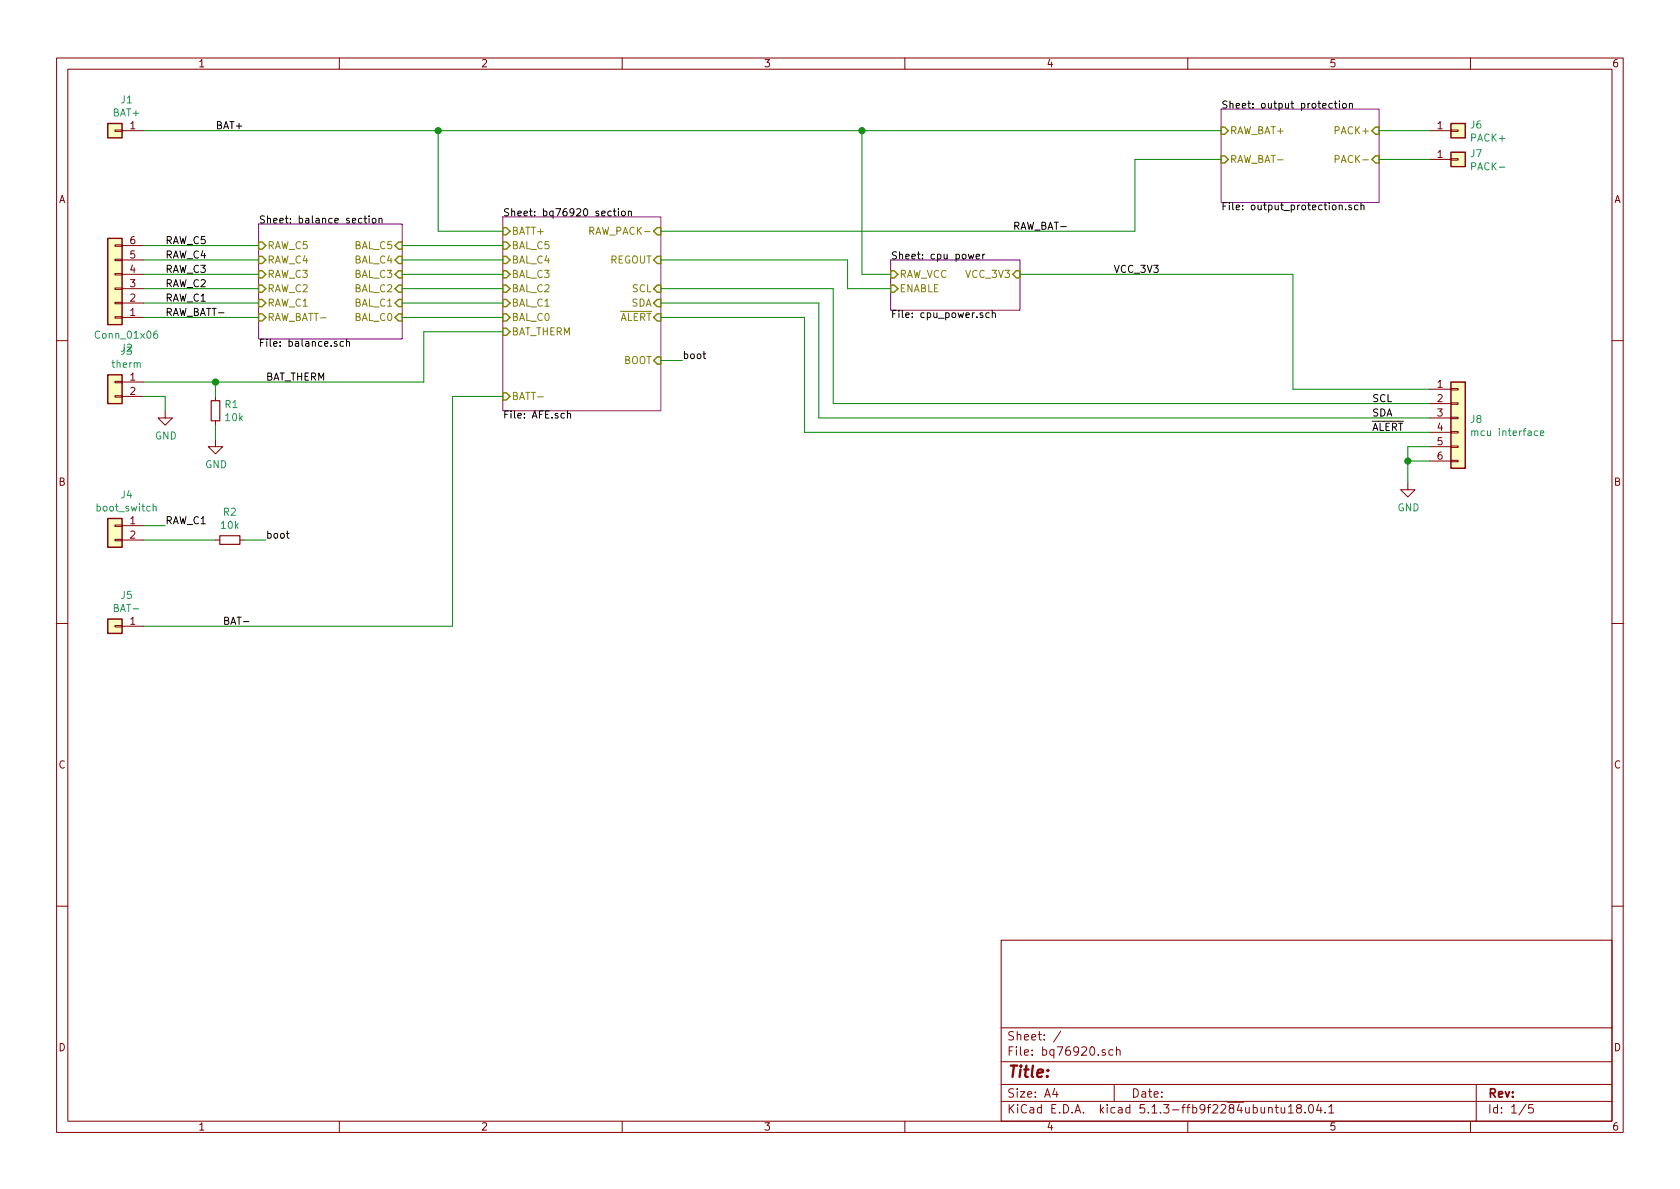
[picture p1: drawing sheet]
<svg xmlns="http://www.w3.org/2000/svg" width="297mm" height="210mm" viewBox="0 0 297 210" stroke-linecap="round" stroke-linejoin="round" font-family="sans-serif">
<g fill="none" stroke="#840000" stroke-width=".18">
<path d="M10 10.3h277v189.9h-277zM12 12.2h273v186.1h-273zM60 10.3v1.9M110 10.3v1.9M160 10.3v1.9M210 10.3v1.9M260 10.3v1.9M20.3 23h1.3v.2h-1.3zM21.6 23.1h3.8M252.7 28.2h3.8M252.7 23.1h3.8M256.5 28.1h1.3v.2h-1.3z"/>
<path d="M256.5 23h1.3v.2h-1.3zM20.3 45.8h1.3v.3h-1.3zM20.3 43.3h1.3v.3h-1.3zM20.3 48.4h1.3v.2h-1.3zM20.3 53.5h1.3v.2h-1.3zM20.3 56h1.3v.3h-1.3zM20.3 50.9h1.3v.3h-1.3zM21.6 56.1h3.8M21.6 53.6h3.8M21.6 51h3.8M21.6 48.5h3.8M21.6 46h3.8"/>
<path d="M21.6 43.4h3.8M10 60.2h2M20.3 70h1.3v.2h-1.3zM20.3 67.4h1.3v.3h-1.3zM21.6 67.6h3.8M21.6 70.1h3.8M29.2 72.6v1.3h1.3l-1.3 1.3-1.3-1.3h1.3M38.1 77.7v1.3h1.3l-1.3 1.3-1.3-1.3h1.3M38.1 70.1v.8M38.1 74.4v.8M252.7 68.8h3.8M252.7 71.4h3.8"/>
<path d="M252.7 73.9h3.8M252.7 76.4h3.8M252.7 79h3.8M256.5 78.9h1.3v.2h-1.3zM256.5 76.3h1.3v.3h-1.3zM256.5 71.2h1.3v.3h-1.3zM256.5 68.7h1.3v.3h-1.3zM256.5 73.8h1.3v.2h-1.3zM285 60.2h2M20.3 95.4h1.3v.2h-1.3zM20.3 92.8h1.3v.3h-1.3zM21.6 93h3.8"/>
<path d="M21.6 95.5h3.8M38.1 95.5h.8M42.4 95.5h.8M248.9 85.3v1.3h1.3l-1.3 1.3-1.3-1.3h1.3M252.7 81.5h3.8M256.5 81.4h1.3v.3h-1.3zM10 110.3h2M20.3 110.6h1.3v.3h-1.3zM21.6 110.7h3.8M285 110.3h2M10 160.2h2M177 166.3h108v32h-108z"/>
<path d="M285 160.2h2M60 198.3v1.9M110 198.3v1.9M160 198.3v1.9M177 194.8h108M177 191.8h108M177 187.8h108M177 181.8h108M186.5 192.5l-.4 1h1M186.8 193v1M187.6 182.3l-1.3 2M195.4 185.7l-.4-.1-.2 .2 .1 .2 .5 .2v.3h-.6"/>
<path d="M196.8 185.7l-.5-.1-.2 .3v.6l.2 .1 .5-.1M197 191.8v3M197.4 185.7l.2-.1 .4 .1v.9M197.4 185.1v1.5M210 198.3v1.9M224.3 196l.2-.2 .4 .1v.9M225.5 195.8h.5M225.7 195.3v1.3l.3 .2M226.5 195.8v.8a.37 .37 0 0 0 .7 .1M227.2 195.8v1M227.8 195.8l.4-.5v1.5M227.8 196.8h.9"/>
<path d="M229.5 196l-.3-.3 .1-.2 .2-.2 .4 .1 .2 .2-.1 .2-.6 .2a.48 .48 0 0 0-.1 .7l.2 .1 .5-.1a.48 .48 0 0 0-.1-.7h-.1M230.7 196.7v.1M231.5 195.5l.2-.2a.81 .81 0 0 1 .6 .6 .81 .81 0 0 1-.3 .8l-.1 .1a.79 .79 0 0 1-.4-1.3zM233.1 195.2l-.3 1.1h.9M233.5 195.8v1M234.3 196.7v.1M234.9 195.8l.5-.5v1.5M234.9 196.8h.9M260 198.3v1.9M261 191.8v6.5M269.8 195.2l-1.2 2M271 195.3h-.7v.7l.2-.1 .5 .1 .1 .2-.1 .5-.2 .1-.5-.1"/>
</g>
<path d="M215.9 19.3h27.9v16.5h-27.9zM45.7 39.6h25.4v20.3h-25.4zM88.9 38.3h27.9v34.3h-27.9zM157.5 46h22.8v8.9h-22.8z" fill="none" stroke="#840084" stroke-width=".18"/>
<g fill="none" stroke="#000" stroke-width=".18">
<path d="M235.6 18.3h-.4l-.3 .2 .2 .6h.5M235.9 18.3h.5M236.1 17.9v1l.3 .2M236.8 17.9v.1M236.8 18.3v.8M237.5 18.3h.3l.2 .2-.1 .6h-.3l-.2-.2zM238.6 18.4l.2-.1h.3v.8M238.6 18.3v.8M64.3 38.6h.5M64.5 38.2v1.1l.3 .1M65.3 38.2v.1M65.3 38.6v.8"/>
<path d="M65.9 38.7l.3-.1 .3 .2-.2 .6h-.3l-.1-.1zM67 38.7l.2-.1 .3 .1 .1 .7M67 38.6v.8M108.1 37.4l-.4-.1-.2 .3 .1 .5h.5M108.4 37.3h.5M108.6 36.9v1.1l.3 .2M109.3 36.9v.1M109.3 37.3v.9M110 37.4l.3-.1 .3 .3-.2 .5-.3 .1-.2-.3zM111.1 37.5l.2-.2 .3 .1v.8M111.1 37.3v.9M236.8 36.4l.2-.1h.3v.8"/>
<path d="M237.9 37v.1M238.9 36.3h-.3l-.1 .1v.2l.4 .1v.4h-.4M240.1 36.3h-.4l-.2 .2 .1 .6h.5M240.6 36.4l.2-.1h.3l.1 .8M240.6 35.8v1.3M61.3 60v1.2M171.2 45l.2 .8 .3-.6 .2 .6 .3-.8M172.6 45.4l.6-.1v-.3h-.4l-.2 .1 .1 .6h.5M173.8 55.4l-.3-.1-.2 .2v.2l.5 .1v.3h-.5M173.8 45v.8M174.1 45h-.2l-.1 .2M174.9 55.4l-.4-.1-.2 .2 .1 .6h.5"/>
<path d="M175.4 55.4l.2-.1 .3 .1 .1 .8M175.4 54.9v1.3M59.6 60.4h-.3l-.2 .2 .1 .2 .4 .1v.3h-.5M60.7 60.4h-.3l-.3 .2 .1 .6h.5M61.3 60.5l.1-.1h.3l.1 .8M100.3 73.2l.2-.1h.3l.1 .8M100.3 72.7v1.2M124.3 62.6h.5M124.5 62.1v1.1l.3 .2M50.6 94.3h.5M50.8 93.9v1.1l.3 .2M43.1 109.9h.9"/>
</g>
<g fill="none" stroke="#848400" stroke-width=".25">
<path d="M215.9 22.5h.6l.7 .6-.7 .6h-.6zM215.9 27.6h.6l.7 .6-.7 .6h-.6zM243.2 22.5h.6v1.2h-.6l-.6-.6zM243.2 27.6h.6v1.2h-.6l-.6-.6zM45.7 42.8h.7l.6 .6-.6 .7h-.7zM45.7 45.3h.7l.6 .7-.6 .6h-.7zM45.7 47.9h.7l.6 .6-.6 .6h-.7zM45.7 50.4h.7l.6 .6-.6 .7h-.7zM45.7 53h.7l.6 .6-.6 .6h-.7zM45.7 55.5h.7l.6 .6-.6 .7h-.7zM69.8 46l.7-.7h.6v1.3h-.6zM69.8 48.5l.7-.6h.6v1.2h-.6z"/>
<path d="M69.8 51l.7-.6h.6v1.3h-.6zM69.8 53.6l.7-.6h.6v1.2h-.6zM69.8 56.1l.7-.6h.6v1.3h-.6zM70.5 42.8h.6v1.3h-.6l-.7-.7zM88.9 42.8h.6l.7 .6-.7 .7h-.6zM88.9 45.3h.6l.7 .7-.7 .6h-.6zM88.9 47.9h.6l.7 .6-.7 .6h-.6zM88.9 50.4h.6l.7 .6-.7 .7h-.6zM88.9 53h.6l.7 .6-.7 .6h-.6zM88.9 55.5h.6l.7 .6-.7 .7h-.6zM88.9 40.3h.6l.7 .6-.7 .6h-.6zM88.9 58h.6l.7 .7-.7 .6h-.6z"/>
<path d="M116.2 55.5h.6v1.3h-.6l-.6-.7zM116.2 50.4h.6v1.3h-.6l-.6-.7zM116.2 53h.6v1.2h-.6l-.6-.6zM116.2 45.3h.6v1.3h-.6l-.6-.6zM116.2 40.3h.6v1.2h-.6l-.6-.6zM157.5 50.4h.6l.6 .6-.6 .7h-.6zM157.5 47.9h.6l.6 .6-.6 .6h-.6zM179.7 47.9h.6v1.2h-.6l-.6-.6zM88.9 69.5h.6l.7 .6-.7 .6h-.6zM116.2 63.1h.6v1.3h-.6l-.6-.7z"/>
</g>
<path d="M236.1 28.1l.6-.1v-.4l-.1-.1h-.5v1.2" fill="none" stroke="#848400" stroke-width=".18"/>
<path d="M37.3 70.9h1.6v3.5h-1.6zM38.9 94.7h3.5v1.6h-3.5z" fill="none" stroke="#840000" stroke-width=".2"/>
<g fill="#ffffc2" stroke="#ffffc2" stroke-width=".18">
<path d="M19 91.7h2.6v5.1h-2.6z"/>
<path d="M256.5 67.6h2.6v15.2h-2.6z"/>
<path d="M256.5 26.9h2.6v2.6h-2.6z"/>
<path d="M256.5 21.8h2.6v2.6h-2.6z"/>
<path d="M19 66.3h2.6v5.1h-2.6z"/>
<path d="M19 21.8h2.6v2.6h-2.6z"/>
<path d="M19 42.2h2.6v15.2h-2.6z"/>
<path d="M19 109.5h2.6v2.5h-2.6z"/>
</g>
<path d="M19 21.8h2.6v2.6h-2.6zM256.5 26.9h2.6v2.6h-2.6zM256.5 21.8h2.6v2.6h-2.6zM19 42.2h2.6v15.2h-2.6zM19 66.3h2.6v5.1h-2.6zM256.5 67.6h2.6v15.2h-2.6zM19 91.7h2.6v5.1h-2.6zM19 109.5h2.6v2.5h-2.6z" fill="none" stroke="#840000" stroke-width=".25"/>
<path d="M27.8 58.5l-.4 .1a.87 .87 0 0 0 0 1.2l.4-.1v-.5l-.4-.2-.2 .3M260.2 76.3l.2-.1h.3l.1 .8M260.2 76.2v.8M272.4 76.6l.6-.1-.1-.3h-.4l-.1 .2v.6h.5M27.1 89.7l.2-.2 .3 .1v.8" fill="none" stroke="#008484" stroke-width=".18"/>
<g fill="none" stroke="#008400" stroke-width=".18">
<path d="M25.4 23.1h190.5M77.5 23.1v17.8h11.4M152.4 23.1v25.4h5.1M215.9 28.2h-15.2v12.7h-83.9M243.8 23.1h8.9M243.8 28.2h8.9M25.4 48.5h20.3M25.4 51h20.3M25.4 53.6h20.3M25.4 56.1h20.3M25.4 43.4h20.3M25.4 46h20.3"/>
<path d="M71.1 48.5h17.8M71.1 51h17.8M71.1 53.6h17.8M71.1 56.1h17.8M71.1 43.4h17.8M71.1 46h17.8M88.9 58.7h-14v8.9h-49.5M116.8 51h30.5v20.4h105.4M116.8 46h33.1v5h7.6M116.8 53.6h28v20.3h107.9M116.8 56.1h25.4v20.3h110.5M180.3 48.5h48.3v20.3h24.1"/>
<path d="M25.4 70.1h3.8v2.5M38.1 67.6v2.5M38.1 75.2v2.5M88.9 70.1h-8.9v40.6h-54.6M116.8 63.7h3.8M252.7 79h-3.8v6.3M25.4 95.5h12.7M25.4 93h3.8M43.2 95.5h3.8M248.9 81.5h3.8"/>
</g>
<g fill="#008400" stroke="#008400" stroke-width=".25">
<circle cx="77.5" cy="23.1" r=".51"/>
<circle cx="248.9" cy="81.5" r=".51"/>
<circle cx="152.4" cy="23.1" r=".51"/>
<circle cx="38.1" cy="67.6" r=".51"/>
</g>
<text font-size="2.8" fill="#840000" x="178" y="190.5">Title:</text>
<g font-size="2.1" fill="#840000">
<text x="178" y="184">Sheet: /</text>
<text x="178" y="186.7">File: bq76920.sch</text>
<text x="178" y="196.9">KiCad E.D.A. kicad 5.1.3-ffb9f2284ubuntu18.04.1</text>
<text x="178" y="194.1">Size: A4</text>
<text x="200" y="194.1">Date:</text>
<text x="263" y="194.1">Rev:</text>
<text x="263" y="196.9">Id: 1/5</text>
</g>
<g font-size="1.8" fill="#840000">
<text x="35" y="11.9">1</text>
<text x="85" y="11.9">2</text>
<text x="135" y="11.9">3</text>
<text x="185" y="11.9">4</text>
<text x="235" y="11.9">5</text>
<text x="285" y="11.9">6</text>
<text x="23" y="22.9">1</text>
<text x="254.2" y="22.9">1</text>
<text x="254.2" y="27.9">1</text>
<text x="10.4" y="35.9">A</text>
<text x="285.4" y="35.9">A</text>
<text x="23" y="45.7">5</text>
<text x="23" y="43.2">6</text>
<text x="23" y="53.3">2</text>
<text x="23" y="50.8">3</text>
<text x="23" y="48.3">4</text>
<text x="23" y="55.9">1</text>
<text x="23" y="67.3">1</text>
<text x="23" y="69.8">2</text>
<text x="254.2" y="68.6">1</text>
<text x="254.2" y="71.1">2</text>
<text x="254.2" y="73.7">3</text>
<text x="254.2" y="76.2">4</text>
<text x="254.2" y="78.7">5</text>
<text x="254.2" y="81.3">6</text>
<text x="10.4" y="85.9">B</text>
<text x="285.4" y="85.9">B</text>
<text x="23" y="92.7">1</text>
<text x="23" y="95.2">2</text>
<text x="23" y="110.5">1</text>
<text x="10.4" y="135.9">C</text>
<text x="285.4" y="135.9">C</text>
<text x="10.4" y="185.9">D</text>
<text x="285.4" y="185.9">D</text>
<text x="35" y="199.9">1</text>
<text x="85" y="199.9">2</text>
<text x="135" y="199.9">3</text>
<text x="185" y="199.9">4</text>
<text x="235" y="199.9">5</text>
<text x="285" y="199.9">6</text>
</g>
<g font-size="1.8" fill="#008484">
<text x="20" y="20.6">BAT+</text>
<text x="21.4" y="18.3">J1</text>
<text x="260" y="22.7">J6</text>
<text x="260" y="27.8">J7</text>
<text x="260.1" y="25">PACK+</text>
<text x="260.3" y="30.1">PACK-</text>
<text x="17.2" y="59.9">Conn_01x06</text>
<text x="20" y="65">therm</text>
<text x="21.4" y="62.2">J2</text>
<text x="27.4" y="77.7">GND</text>
<text x="39.8" y="72.2">R1</text>
<text x="39.9" y="74.5">10k</text>
<text x="260" y="74.8">J8</text>
<text x="260.8" y="77.1">mcu interface</text>
<text x="36.3" y="82.8">GND</text>
<text x="21.4" y="88.1">J4</text>
<text x="17.2" y="90.4">boot_switch</text>
<text x="39.2" y="93.5">10k</text>
<text x="39.5" y="91.2">R2</text>
<text x="247.1" y="90.4">GND</text>
<text x="21.4" y="105.9">J5</text>
<text x="20.3" y="108.2">BAT-</text>
</g>
<g font-size="1.8">
<text x="38.1" y="22.9">BAT+</text>
<text x="215.9" y="19.2">Sheet: output protection</text>
<text x="45.7" y="39.5">Sheet: balance section</text>
<text x="88.9" y="38.2">Sheet: bq76920 section</text>
<text x="179.1" y="40.6">RAW_BAT-</text>
<text x="215.9" y="37.2">File: output_protection.sch</text>
<text x="29.2" y="45.7">RAW_C4</text>
<text x="29.2" y="43.2">RAW_C5</text>
<text x="157.5" y="45.9">Sheet: cpu power</text>
<text x="29.2" y="48.3">RAW_C3</text>
<text x="29.2" y="50.8">RAW_C2</text>
<text x="29.2" y="53.3">RAW_C1</text>
<text x="196.8" y="48.3">VCC_3V3</text>
<text x="29.2" y="55.9">RAW_BATT-</text>
<text x="157.5" y="56.2">File: cpu_power.sch</text>
<text x="45.7" y="61.3">File: balance.sch</text>
<text x="120.6" y="63.5">boot</text>
<text x="47" y="67.3">BAT_THERM</text>
<text x="242.6" y="71.1">SCL</text>
<text x="88.9" y="74">File: AFE.sch</text>
<text x="242.6" y="76.2">ALERT</text>
<text x="242.6" y="73.7">SDA</text>
<text x="29.2" y="92.7">RAW_C1</text>
<text x="47" y="95.2">boot</text>
<text x="39.4" y="110.5">BAT-</text>
</g>
<g font-size="1.8" fill="#848400">
<text x="217.4" y="23.7">RAW_BAT+</text>
<text x="236.3" y="23.7">PACK+</text>
<text x="217.4" y="28.8">RAW_BAT-</text>
<text x="236.7" y="28.8">PACK-</text>
<text x="90.4" y="41.5">BATT+</text>
<text x="104.5" y="41.5">RAW_PACK-</text>
<text x="47.2" y="44.1">RAW_C5</text>
<text x="47.2" y="46.6">RAW_C4</text>
<text x="62.7" y="44.1">BAL_C5</text>
<text x="62.7" y="46.6">BAL_C4</text>
<text x="90.4" y="44.1">BAL_C5</text>
<text x="90.4" y="46.6">BAL_C4</text>
<text x="107.7" y="46.6">REGOUT</text>
<text x="47.2" y="49.1">RAW_C3</text>
<text x="47.2" y="51.7">RAW_C2</text>
<text x="62.7" y="49.1">BAL_C3</text>
<text x="62.7" y="51.7">BAL_C2</text>
<text x="90.4" y="49.1">BAL_C3</text>
<text x="90.4" y="51.7">BAL_C2</text>
<text x="111.8" y="51.7">SCL</text>
<text x="159" y="51.7">ENABLE</text>
<text x="159" y="49.1">RAW_VCC</text>
<text x="170.9" y="49.1">VCC_3V3</text>
<text x="47.2" y="54.2">RAW_C1</text>
<text x="47.2" y="56.8">RAW_BATT-</text>
<text x="62.7" y="54.2">BAL_C1</text>
<text x="62.7" y="56.8">BAL_C0</text>
<text x="90.4" y="54.2">BAL_C1</text>
<text x="90.4" y="56.8">BAL_C0</text>
<text x="90.4" y="59.3">BAT_THERM</text>
<text x="109.4" y="56.8">ALERT</text>
<text x="111.6" y="54.2">SDA</text>
<text x="110.2" y="64.4">BOOT</text>
<text x="90.4" y="70.7">BATT-</text>
</g>
</svg>
